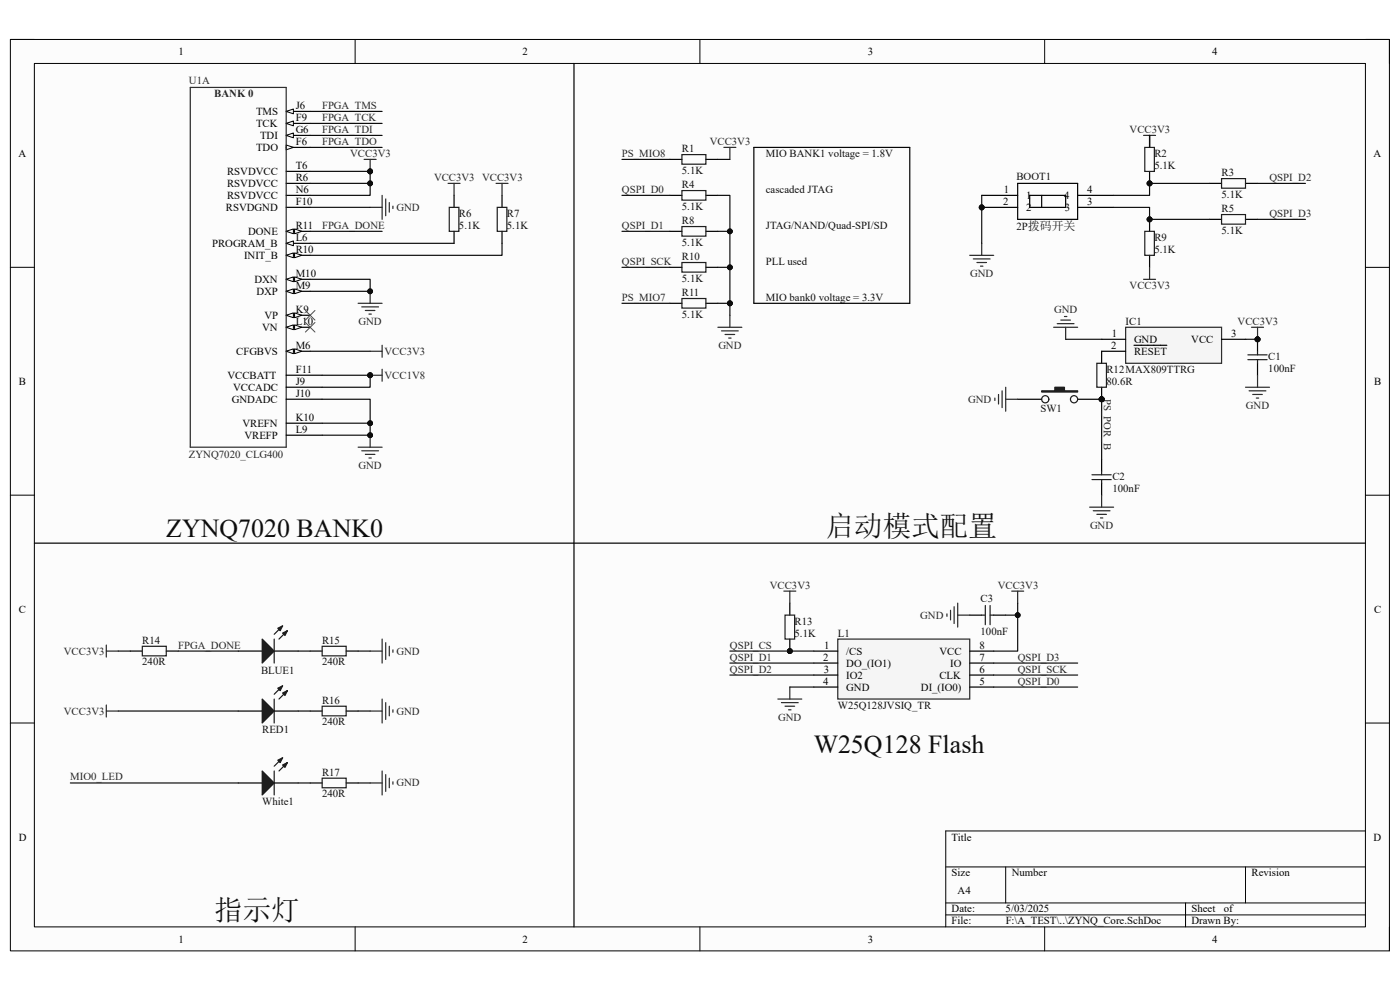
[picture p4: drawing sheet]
<svg xmlns="http://www.w3.org/2000/svg" width="297mm" height="210mm" viewBox="0 0 297 210" stroke-linecap="round" stroke-linejoin="round" font-family="sans-serif">
<path d="M2.2 8.4h292.6v193.3h-292.6z" fill-rule="evenodd" fill="#fcfcfc"/>
<path d="M2.2 8.4h292.6v193.3h-292.6z" fill="none" stroke="#000" stroke-width=".21"/>
<path d="M7.3 13.5h282.4v183.1h-282.4z" fill-rule="evenodd" fill="#fcfcfc"/>
<g fill="none" stroke="#000" stroke-width=".21">
<path d="M2.2 8.4h5.1M7.3 13.5h282.4v183.1h-282.4zM75.3 8.4v5.1M148.5 8.4v5.1M221.6 8.4v5.1M289.7 8.4h5.1v5.1M2.2 56.7h5.1M289.7 56.7h5.1M2.2 105h5.1M289.7 105.1h5.1M2.2 153.4h5.1M289.7 153.4h5.1"/>
<path d="M289.7 176.3h-89.1v20.3M75.3 196.6v5.1M148.5 196.6v5.1M200.6 183.9h89.1M200.6 191.5h89.1M200.6 194.1h89.1M213.4 183.9v7.6M221.6 196.6v5.1M251.5 191.5v5.1M264.2 183.9v7.6M294.8 196.6v5.1"/>
</g>
<path d="M60.7 26.2h5.1" fill="none" stroke="#000" stroke-width=".25"/>
<path d="M60.7 26.2l1.5-.5v1z" fill="#fbfbfb"/>
<path d="M60.7 26.2l1.5-.5v1z" fill="none" stroke="#000" stroke-width=".21"/>
<path d="M60.7 28.7h5.1" fill="none" stroke="#000" stroke-width=".25"/>
<path d="M60.7 28.7l1.5-.5v1z" fill="#fbfbfb"/>
<path d="M60.7 28.7l1.5-.5v1z" fill="none" stroke="#000" stroke-width=".21"/>
<path d="M60.7 23.6h5.1" fill="none" stroke="#000" stroke-width=".25"/>
<path d="M60.7 23.6l1.5-.5v1z" fill="#fbfbfb"/>
<path d="M60.7 23.6l1.5-.5v1z" fill="none" stroke="#000" stroke-width=".21"/>
<path d="M60.7 31.3h5.1" fill="none" stroke="#000" stroke-width=".25"/>
<path d="M60.7 30.8l1.5 .5-1.5 .5z" fill="#fbfbfb"/>
<path d="M60.7 30.8l1.5 .5-1.5 .5z" fill="none" stroke="#000" stroke-width=".21"/>
<path d="M60.7 54.2h5.1" fill="none" stroke="#000" stroke-width=".25"/>
<path d="M60.7 54.2l1.5-.5v1z" fill="#fbfbfb"/>
<path d="M60.7 54.2l1.5-.5v1z" fill="none" stroke="#000" stroke-width=".21"/>
<path d="M62.5 53.7l1.5 .5-1.5 .5z" fill="#fbfbfb"/>
<path d="M62.5 53.7l1.5 .5-1.5 .5z" fill="none" stroke="#000" stroke-width=".21"/>
<path d="M60.7 51.6h5.1" fill="none" stroke="#000" stroke-width=".25"/>
<path d="M60.7 51.6l1.5-.5v1z" fill="#fbfbfb"/>
<path d="M60.7 51.6l1.5-.5v1z" fill="none" stroke="#000" stroke-width=".21"/>
<path d="M60.7 66.9h5.1" fill="none" stroke="#000" stroke-width=".25"/>
<path d="M60.7 66.9l1.5-.5v1z" fill="#fbfbfb"/>
<path d="M60.7 66.9l1.5-.5v1z" fill="none" stroke="#000" stroke-width=".21"/>
<path d="M62.5 66.4l1.5 .5-1.5 .5z" fill="#fbfbfb"/>
<path d="M62.5 66.4l1.5 .5-1.5 .5z" fill="none" stroke="#000" stroke-width=".21"/>
<path d="M60.7 69.4h5.1" fill="none" stroke="#000" stroke-width=".25"/>
<path d="M60.7 69.4l1.5-.5v1z" fill="#fbfbfb"/>
<path d="M60.7 69.4l1.5-.5v1z" fill="none" stroke="#000" stroke-width=".21"/>
<path d="M62.5 68.9l1.5 .5-1.5 .5z" fill="#fbfbfb"/>
<path d="M62.5 68.9l1.5 .5-1.5 .5z" fill="none" stroke="#000" stroke-width=".21"/>
<path d="M60.7 74.5h5.1" fill="none" stroke="#000" stroke-width=".25"/>
<path d="M60.7 74.5l1.5-.5v1z" fill="#fbfbfb"/>
<path d="M60.7 74.5l1.5-.5v1z" fill="none" stroke="#000" stroke-width=".21"/>
<path d="M62.5 74l1.5 .5-1.5 .5z" fill="#fbfbfb"/>
<path d="M62.5 74l1.5 .5-1.5 .5z" fill="none" stroke="#000" stroke-width=".21"/>
<path d="M60.7 49.1h5.1" fill="none" stroke="#000" stroke-width=".25"/>
<path d="M60.7 49.1l1.5-.5v1z" fill="#fbfbfb"/>
<path d="M60.7 49.1l1.5-.5v1z" fill="none" stroke="#000" stroke-width=".21"/>
<path d="M62.5 48.6l1.5 .5-1.5 .5z" fill="#fbfbfb"/>
<path d="M62.5 48.6l1.5 .5-1.5 .5z" fill="none" stroke="#000" stroke-width=".21"/>
<path d="M60.7 59.3h5.1" fill="none" stroke="#000" stroke-width=".25"/>
<path d="M60.7 59.3l1.5-.6v1.1z" fill="#fbfbfb"/>
<path d="M60.7 59.3l1.5-.6v1.1z" fill="none" stroke="#000" stroke-width=".21"/>
<path d="M62.5 58.7l1.5 .6-1.5 .5z" fill="#fbfbfb"/>
<path d="M62.5 58.7l1.5 .6-1.5 .5z" fill="none" stroke="#000" stroke-width=".21"/>
<path d="M60.7 61.8h5.1" fill="none" stroke="#000" stroke-width=".25"/>
<path d="M60.7 61.8l1.5-.5v1z" fill="#fbfbfb"/>
<path d="M60.7 61.8l1.5-.5v1z" fill="none" stroke="#000" stroke-width=".21"/>
<path d="M62.5 61.3l1.5 .5-1.5 .5z" fill="#fbfbfb"/>
<path d="M62.5 61.3l1.5 .5-1.5 .5z" fill="none" stroke="#000" stroke-width=".21"/>
<path d="M60.7 36.4h5.1M60.7 38.9h5.1M60.7 44h5.1M60.7 41.4h5.1M60.7 79.6h7.6M60.7 82.1h7.6M60.7 84.7h7.6M60.7 89.8h7.6M60.7 92.3h7.6" fill="none" stroke="#000" stroke-width=".25"/>
<path d="M40.4 18.5h20.3v76.4h-20.3zM77.3 33.8h2.5M78.5 33.8v2.6" fill="none" stroke="#262626" stroke-width=".25"/>
<circle cx="78.5" cy="36.4" r=".51" fill="#0e0e0e"/>
<circle cx="78.5" cy="36.4" r=".51" fill="none" stroke="#0e0e0e" stroke-width=".21"/>
<path d="M95.1 38.9h2.5M96.3 38.9v2.5M78.5 44h2.6M81.1 41.4v5.1M81.8 42.2v3.6M82.6 43v2M83.4 43.7v.5M76 64.3h5.1M76.7 65.1h3.6M77.5 65.9h2M78.3 66.6h.5M78.5 61.8v2.5" fill="none" stroke="#262626" stroke-width=".25"/>
<path d="M96.3 41.4v2.6M96.3 49.1v2.5M106.5 41.4v2.6M106.5 49.1v2.5" fill="none" stroke="#000" stroke-width=".25"/>
<path d="M95.3 44h2.1v5.1h-2.1zM105.5 44h2v5.1h-2z" fill="none" stroke="#1c1c1c" stroke-width=".25"/>
<circle cx="78.5" cy="61.8" r=".51" fill="#0e0e0e"/>
<circle cx="78.5" cy="61.8" r=".51" fill="none" stroke="#0e0e0e" stroke-width=".21"/>
<path d="M64.8 65.9l2 2M64.8 68.4l2 2M66.8 65.9l-2 2M66.8 68.4l-2 2" fill="none" stroke="#4c4c4c" stroke-width=".21"/>
<path d="M78.5 74.5h2.6M78.5 79.6h2.6M81.1 73.2v2.6M81.1 78.3v2.6" fill="none" stroke="#262626" stroke-width=".25"/>
<circle cx="78.5" cy="79.6" r=".51" fill="#0e0e0e"/>
<circle cx="78.5" cy="79.6" r=".51" fill="none" stroke="#0e0e0e" stroke-width=".21"/>
<path d="M76 94.9h5.1M76.7 95.6h3.6M77.5 96.4h2M78.3 97.2h.5M78.5 92.3v2.6" fill="none" stroke="#262626" stroke-width=".25"/>
<circle cx="78.5" cy="92.3" r=".51" fill="#0e0e0e"/>
<circle cx="78.5" cy="92.3" r=".51" fill="none" stroke="#0e0e0e" stroke-width=".21"/>
<path d="M50.5 138.1h5.1M58.2 138.1h5.1" fill="none" stroke="#000" stroke-width=".25"/>
<path d="M55.6 135.6l2.6 2.5-2.6 2.6z" fill="#1c1c1c"/>
<path d="M55.6 135.6l2.6 2.5-2.6 2.6zM60 132.8l-1.8 1.8M61 133.8l-1.8 1.8" fill="none" stroke="#1c1c1c" stroke-width=".25"/>
<path d="M60 134.3l1-.5-.5 1z" fill="#1c1c1c"/>
<path d="M60 134.3l1-.5-.5 1z" fill="none" stroke="#1c1c1c" stroke-width=".25"/>
<path d="M58.9 133.3l1.1-.5-.6 1z" fill="#1c1c1c"/>
<path d="M30.2 137.1h5.1v2h-5.1zM58.2 135.6v5.1M58.9 133.3l1.1-.5-.6 1zM68.3 137.1h5.1v2h-5.1z" fill="none" stroke="#1c1c1c" stroke-width=".25"/>
<path d="M22.6 138.1h2.5M22.6 136.8v2.6M78.5 138.1h2.6M81.1 135.6v5.1M81.8 136.3v3.6M82.6 137.1v2M83.4 137.9v.5" fill="none" stroke="#262626" stroke-width=".25"/>
<path d="M27.6 138.1h2.6M35.3 138.1h2.5M65.8 138.1h2.5M73.4 138.1h2.6M50.5 150.8h5.1M58.2 150.8h5.1" fill="none" stroke="#000" stroke-width=".25"/>
<path d="M55.6 148.3l2.6 2.5-2.6 2.6z" fill="#1c1c1c"/>
<path d="M55.6 148.3l2.6 2.5-2.6 2.6zM60 145.5l-1.8 1.8M61 146.5l-1.8 1.8" fill="none" stroke="#1c1c1c" stroke-width=".25"/>
<path d="M60 147l1-.5-.5 1z" fill="#1c1c1c"/>
<path d="M60 147l1-.5-.5 1z" fill="none" stroke="#1c1c1c" stroke-width=".25"/>
<path d="M58.9 146l1.1-.5-.6 1z" fill="#1c1c1c"/>
<path d="M58.2 148.3v5.1M58.9 146l1.1-.5-.6 1zM68.3 149.8h5.1v2.1h-5.1z" fill="none" stroke="#1c1c1c" stroke-width=".25"/>
<path d="M65.8 150.8h2.5M73.4 150.8h2.6M50.5 166.1h5.1M58.2 166.1h5.1" fill="none" stroke="#000" stroke-width=".25"/>
<path d="M22.6 149.6v2.5M22.6 150.8h2.5M78.5 150.8h2.6M81.1 148.3v5.1M81.8 149.1v3.5M82.6 149.8v2.1M83.4 150.6v.5" fill="none" stroke="#262626" stroke-width=".25"/>
<path d="M55.6 163.6l2.6 2.5-2.6 2.5z" fill="#1c1c1c"/>
<path d="M55.6 163.6l2.6 2.5-2.6 2.5zM60 160.8l-1.8 1.7M61 161.8l-1.8 1.8" fill="none" stroke="#1c1c1c" stroke-width=".25"/>
<path d="M60 162.3l1-.5-.5 1z" fill="#1c1c1c"/>
<path d="M60 162.3l1-.5-.5 1z" fill="none" stroke="#1c1c1c" stroke-width=".25"/>
<path d="M58.9 161.3l1.1-.5-.6 1z" fill="#1c1c1c"/>
<path d="M58.2 163.6v5M58.9 161.3l1.1-.5-.6 1zM68.3 165.1h5.1v2h-5.1z" fill="none" stroke="#1c1c1c" stroke-width=".25"/>
<path d="M65.8 166.1h2.5M73.4 166.1h2.6" fill="none" stroke="#000" stroke-width=".25"/>
<path d="M78.5 166.1h2.6M81.1 163.6v5M81.8 164.3v3.6M82.6 165.1v2M83.4 165.8v.6" fill="none" stroke="#262626" stroke-width=".25"/>
<circle cx="208.3" cy="44" r=".51" fill="#0e0e0e"/>
<circle cx="208.3" cy="44" r=".51" fill="none" stroke="#0e0e0e" stroke-width=".21"/>
<path d="M208.3 41.4h7.6M208.3 44h7.6" fill="none" stroke="#000" stroke-width=".25"/>
<circle cx="208.3" cy="44" r=".51" fill="#0e0e0e"/>
<circle cx="208.3" cy="44" r=".51" fill="none" stroke="#0e0e0e" stroke-width=".21"/>
<path d="M215.9 38.9h12.7v7.6h-12.7zM218.5 41.4h7.6v2.6h-7.6zM221 41.4v2.6M228.6 44h7.7M228.6 41.4h7.7" fill="none" stroke="#000" stroke-width=".25"/>
<path d="M205.7 54.2h5.1M206.5 54.9h3.5M207.3 55.7h2M208 56.5h.5M208.3 51.6v2.6" fill="none" stroke="#262626" stroke-width=".25"/>
<circle cx="243.9" cy="38.9" r=".51" fill="#0e0e0e"/>
<circle cx="243.9" cy="38.9" r=".51" fill="none" stroke="#0e0e0e" stroke-width=".21"/>
<path d="M243.9 28.7v2.6M243.9 36.4v2.5" fill="none" stroke="#000" stroke-width=".25"/>
<circle cx="243.9" cy="38.9" r=".51" fill="#0e0e0e"/>
<circle cx="243.9" cy="38.9" r=".51" fill="none" stroke="#0e0e0e" stroke-width=".21"/>
<path d="M144.7 32.8h5.1v2h-5.1zM242.9 31.3h2v5.1h-2zM259.2 37.9h5v2h-5zM144.7 40.4h5.1v2.1h-5.1zM144.7 48.1h5.1v2h-5.1zM144.7 55.7h5.1v2h-5.1zM259.2 45.5h5v2.1h-5zM144.7 63.3h5.1v2.1h-5.1z" fill="none" stroke="#1c1c1c" stroke-width=".25"/>
<g fill="none" stroke="#000" stroke-width=".25">
<path d="M121.8 13.5v183.1M142.1 33.8h2.6M149.8 33.8h2.5M159.9 31.3v33M159.9 31.3h33.1v33h-33.1M256.6 38.9h2.6M264.2 38.9h2.6M142.1 41.4h2.6M142.1 49.1h2.6M142.1 56.7h2.6M149.8 41.4h2.5M149.8 49.1h2.5"/>
<path d="M149.8 56.7h2.5M256.6 46.5h2.6M264.2 46.5h2.6M142.1 64.3h2.6M149.8 64.3h2.5M7.3 115.2h282.4"/>
</g>
<path d="M153.6 31.3h2.5M154.8 31.3v2.5M242.6 28.7h2.6M243.9 28.7v2.6M152.3 69.4h5.1M153.1 70.2h3.5M153.8 71h2.1M154.6 71.7h.5M154.8 66.9v2.5" fill="none" stroke="#262626" stroke-width=".25"/>
<circle cx="243.9" cy="46.5" r=".51" fill="#0e0e0e"/>
<circle cx="243.9" cy="46.5" r=".51" fill="none" stroke="#0e0e0e" stroke-width=".21"/>
<path d="M243.9 46.5v2.6" fill="none" stroke="#000" stroke-width=".25"/>
<circle cx="243.9" cy="46.5" r=".51" fill="#0e0e0e"/>
<circle cx="243.9" cy="46.5" r=".51" fill="none" stroke="#0e0e0e" stroke-width=".21"/>
<path d="M243.9 54.2v2.5" fill="none" stroke="#000" stroke-width=".25"/>
<path d="M242.9 49.1h2v5.1h-2z" fill="none" stroke="#1c1c1c" stroke-width=".25"/>
<path d="M105.2 38.9h2.6M106.5 38.9v2.5M242.6 59.3h2.6M243.9 56.7v2.6" fill="none" stroke="#262626" stroke-width=".25"/>
<circle cx="167.6" cy="138.1" r=".51" fill="#0e0e0e"/>
<circle cx="167.6" cy="138.1" r=".51" fill="none" stroke="#0e0e0e" stroke-width=".21"/>
<path d="M167.6 135.6v2.5" fill="none" stroke="#000" stroke-width=".25"/>
<circle cx="167.6" cy="138.1" r=".51" fill="#0e0e0e"/>
<circle cx="167.6" cy="138.1" r=".51" fill="none" stroke="#0e0e0e" stroke-width=".21"/>
<path d="M167.6 127.9v2.6M205.7 130.5h2.6M210.8 130.5h2.6" fill="none" stroke="#000" stroke-width=".25"/>
<path d="M166.5 130.5h2.1v5.1h-2.1zM208.3 130.5h.7M209 128.4v4.1M210 128.4v4.1M210 130.5h.8" fill="none" stroke="#1c1c1c" stroke-width=".25"/>
<g fill="none" stroke="#262626" stroke-width=".25">
<path d="M166.3 125.4h2.5M167.6 125.4v2.5M200.9 130.2v.5M201.7 129.5v2M202.4 128.7v3.6M203.2 127.9v5.1M203.2 130.5h2.5M214.6 125.4h2.6M215.9 125.4v2.5M165 148.3h5.1M165.8 149.1h3.5M166.5 149.8h2.1"/>
<path d="M167.3 150.6h.5M167.6 145.7v2.6"/>
</g>
<path d="M65.8 36.4h12.7" fill="none" stroke="#0e0e0e" stroke-width=".25"/>
<circle cx="78.5" cy="36.4" r=".51" fill="#0e0e0e"/>
<circle cx="78.5" cy="36.4" r=".51" fill="none" stroke="#0e0e0e" stroke-width=".21"/>
<path d="M65.8 44h12.7M106.5 51.6v2.6h-40.7M65.8 74.5h12.7M68.3 79.6h10.2" fill="none" stroke="#0e0e0e" stroke-width=".25"/>
<circle cx="78.5" cy="79.6" r=".51" fill="#0e0e0e"/>
<circle cx="78.5" cy="79.6" r=".51" fill="none" stroke="#0e0e0e" stroke-width=".21"/>
<path d="M68.3 89.8h10.2" fill="none" stroke="#0e0e0e" stroke-width=".25"/>
<circle cx="78.5" cy="89.8" r=".51" fill="#0e0e0e"/>
<circle cx="78.5" cy="89.8" r=".51" fill="none" stroke="#0e0e0e" stroke-width=".21"/>
<path d="M208.3 41.4v10.2M25.1 138.1h2.5M37.8 138.1h12.7M63.3 138.1h2.5M76 138.1h2.5M25.1 150.8h25.4M63.3 150.8h2.5M76 150.8h2.5M14.9 166.1h35.6M63.3 166.1h2.5M76 166.1h2.5" fill="none" stroke="#0e0e0e" stroke-width=".25"/>
<circle cx="208.3" cy="44" r=".51" fill="#0e0e0e"/>
<circle cx="208.3" cy="44" r=".51" fill="none" stroke="#0e0e0e" stroke-width=".21"/>
<path d="M131.9 33.8h10.2M152.3 33.8h2.5M243.9 28.7v2.6M266.8 38.9h10.2M131.9 41.4h10.2M131.9 49.1h10.2M152.3 49.1h2.5M266.8 46.5h10.2" fill="none" stroke="#0e0e0e" stroke-width=".25"/>
<circle cx="154.8" cy="49.1" r=".51" fill="#0e0e0e"/>
<circle cx="154.8" cy="49.1" r=".51" fill="none" stroke="#0e0e0e" stroke-width=".21"/>
<path d="M131.9 56.7h10.2M152.3 56.7h2.5" fill="none" stroke="#0e0e0e" stroke-width=".25"/>
<circle cx="154.8" cy="56.7" r=".51" fill="#0e0e0e"/>
<circle cx="154.8" cy="56.7" r=".51" fill="none" stroke="#0e0e0e" stroke-width=".21"/>
<path d="M152.3 64.3h2.5" fill="none" stroke="#0e0e0e" stroke-width=".25"/>
<circle cx="154.8" cy="64.3" r=".51" fill="#0e0e0e"/>
<circle cx="154.8" cy="64.3" r=".51" fill="none" stroke="#0e0e0e" stroke-width=".21"/>
<path d="M131.9 64.3h10.2M154.8 64.3v2.6" fill="none" stroke="#0e0e0e" stroke-width=".25"/>
<circle cx="154.8" cy="64.3" r=".51" fill="#0e0e0e"/>
<circle cx="154.8" cy="64.3" r=".51" fill="none" stroke="#0e0e0e" stroke-width=".21"/>
<path d="M65.8 23.6h15.3M65.8 26.2h15.3M65.8 28.7h15.3M65.8 31.3h15.3M152.3 41.4h2.5v22.9" fill="none" stroke="#0e0e0e" stroke-width=".25"/>
<circle cx="154.8" cy="64.3" r=".51" fill="#0e0e0e"/>
<circle cx="154.8" cy="64.3" r=".51" fill="none" stroke="#0e0e0e" stroke-width=".21"/>
<circle cx="154.8" cy="56.7" r=".51" fill="#0e0e0e"/>
<circle cx="154.8" cy="56.7" r=".51" fill="none" stroke="#0e0e0e" stroke-width=".21"/>
<circle cx="154.8" cy="49.1" r=".51" fill="#0e0e0e"/>
<circle cx="154.8" cy="49.1" r=".51" fill="none" stroke="#0e0e0e" stroke-width=".21"/>
<path d="M256.6 38.9h-12.7v2.5h-7.6" fill="none" stroke="#0e0e0e" stroke-width=".25"/>
<circle cx="243.9" cy="38.9" r=".51" fill="#0e0e0e"/>
<circle cx="243.9" cy="38.9" r=".51" fill="none" stroke="#0e0e0e" stroke-width=".21"/>
<path d="M236.3 44h7.6v2.5h12.7" fill="none" stroke="#0e0e0e" stroke-width=".25"/>
<circle cx="243.9" cy="46.5" r=".51" fill="#0e0e0e"/>
<circle cx="243.9" cy="46.5" r=".51" fill="none" stroke="#0e0e0e" stroke-width=".21"/>
<path d="M65.8 59.3h12.7v2.5h-12.7M65.8 49.1h15.3" fill="none" stroke="#0e0e0e" stroke-width=".25"/>
<circle cx="78.5" cy="61.8" r=".51" fill="#0e0e0e"/>
<circle cx="78.5" cy="61.8" r=".51" fill="none" stroke="#0e0e0e" stroke-width=".21"/>
<path d="M154.8 138.1h17.9" fill="none" stroke="#0e0e0e" stroke-width=".25"/>
<circle cx="167.6" cy="138.1" r=".51" fill="#0e0e0e"/>
<circle cx="167.6" cy="138.1" r=".51" fill="none" stroke="#0e0e0e" stroke-width=".21"/>
<path d="M78.5 79.6v2.5h-10.2M154.8 140.7h17.9M154.8 143.2h17.9M167.6 145.7h5.1M210.8 140.7h17.8M210.8 143.2h17.8M210.8 145.8h17.8" fill="none" stroke="#0e0e0e" stroke-width=".25"/>
<circle cx="78.5" cy="79.6" r=".51" fill="#0e0e0e"/>
<circle cx="78.5" cy="79.6" r=".51" fill="none" stroke="#0e0e0e" stroke-width=".21"/>
<path d="M78.5 36.4v2.5" fill="none" stroke="#0e0e0e" stroke-width=".25"/>
<circle cx="78.5" cy="38.9" r=".51" fill="#0e0e0e"/>
<circle cx="78.5" cy="38.9" r=".51" fill="none" stroke="#0e0e0e" stroke-width=".21"/>
<circle cx="78.5" cy="36.4" r=".51" fill="#0e0e0e"/>
<circle cx="78.5" cy="36.4" r=".51" fill="none" stroke="#0e0e0e" stroke-width=".21"/>
<path d="M65.8 38.9h12.7v2.5h-12.7" fill="none" stroke="#0e0e0e" stroke-width=".25"/>
<circle cx="78.5" cy="38.9" r=".51" fill="#0e0e0e"/>
<circle cx="78.5" cy="38.9" r=".51" fill="none" stroke="#0e0e0e" stroke-width=".21"/>
<path d="M65.8 51.6h30.5M68.3 84.7h10.2v7.6h-10.2" fill="none" stroke="#0e0e0e" stroke-width=".25"/>
<circle cx="78.5" cy="92.3" r=".51" fill="#0e0e0e"/>
<circle cx="78.5" cy="92.3" r=".51" fill="none" stroke="#0e0e0e" stroke-width=".21"/>
<circle cx="78.5" cy="89.8" r=".51" fill="#0e0e0e"/>
<circle cx="78.5" cy="89.8" r=".51" fill="none" stroke="#0e0e0e" stroke-width=".21"/>
<path d="M213.4 130.5h2.5" fill="none" stroke="#0e0e0e" stroke-width=".25"/>
<circle cx="215.9" cy="130.5" r=".51" fill="#0e0e0e"/>
<circle cx="215.9" cy="130.5" r=".51" fill="none" stroke="#0e0e0e" stroke-width=".21"/>
<path d="M238.8 69.4h20.4v7.7h-20.4z" fill-rule="evenodd" fill="#f5f5f5"/>
<path d="M223.5 69.4h5.1M224.3 68.7h3.6M225.1 67.9h2M225.8 67.1h.5M226.1 69.4v2.6M238.8 69.4h20.4v7.7h-20.4zM265.5 69.4h2.6M266.8 69.4v2.6" fill="none" stroke="#262626" stroke-width=".25"/>
<path d="M233.7 72h5.1M233.7 74.5h5.1M240.6 73.2h6.9M259.2 72h5" fill="none" stroke="#000" stroke-width=".25"/>
<circle cx="266.8" cy="72" r=".51" fill="#0e0e0e"/>
<circle cx="266.8" cy="72" r=".51" fill="none" stroke="#0e0e0e" stroke-width=".21"/>
<circle cx="266.8" cy="72" r=".51" fill="#0e0e0e"/>
<circle cx="266.8" cy="72" r=".51" fill="none" stroke="#0e0e0e" stroke-width=".21"/>
<path d="M266.8 72v2.5M266.8 77.1v2.5" fill="none" stroke="#000" stroke-width=".25"/>
<circle cx="266.8" cy="72" r=".51" fill="#0e0e0e"/>
<circle cx="266.8" cy="72" r=".51" fill="none" stroke="#0e0e0e" stroke-width=".21"/>
<path d="M264.7 75.3h4.1M264.7 76.3h4.1M266.8 74.5v.8M266.8 76.3v.8" fill="none" stroke="#1c1c1c" stroke-width=".25"/>
<path d="M266.8 79.6v2.5M264.2 82.1h5.1M265 82.9h3.6M265.8 83.7h2M266.5 84.4h.5" fill="none" stroke="#262626" stroke-width=".25"/>
<circle cx="233.7" cy="84.7" r=".51" fill="#0e0e0e"/>
<circle cx="233.7" cy="84.7" r=".51" fill="none" stroke="#0e0e0e" stroke-width=".21"/>
<path d="M233.7 82.1v2.6" fill="none" stroke="#000" stroke-width=".25"/>
<circle cx="233.7" cy="84.7" r=".51" fill="#0e0e0e"/>
<circle cx="233.7" cy="84.7" r=".51" fill="none" stroke="#0e0e0e" stroke-width=".21"/>
<path d="M233.7 74.5v2.6" fill="none" stroke="#000" stroke-width=".25"/>
<path d="M232.7 77.1h2v5h-2z" fill="none" stroke="#1c1c1c" stroke-width=".25"/>
<circle cx="233.7" cy="84.7" r=".51" fill="#0e0e0e"/>
<circle cx="233.7" cy="84.7" r=".51" fill="none" stroke="#0e0e0e" stroke-width=".21"/>
<path d="M215.9 84.7h5.1M228.6 84.7h5.1" fill="none" stroke="#000" stroke-width=".25"/>
<circle cx="233.7" cy="84.7" r=".51" fill="#0e0e0e"/>
<circle cx="233.7" cy="84.7" r=".51" fill="none" stroke="#0e0e0e" stroke-width=".21"/>
<path d="M221 82.9h2.8v-.8h2v.8h2.8v.3h-7.6z" fill-rule="evenodd" fill="#1c1c1c"/>
<g fill="none" stroke="#1c1c1c" stroke-width=".25">
<path d="M221 82.9h2.8v-.8h2v.8h2.8v.3h-7.6zM233.7 100v.7M231.7 100.7h4M231.7 101.7h4M233.7 101.7v.8"/>
<circle cx="221.8" cy="84.7" r=".76"/>
<circle cx="227.9" cy="84.7" r=".76"/>
</g>
<path d="M233.7 97.4v2.6M233.7 102.5v2.6" fill="none" stroke="#000" stroke-width=".25"/>
<path d="M211.1 84.4v.6M211.8 83.7v2M212.6 82.9v3.6M213.4 82.1v5.1M213.4 84.7h2.5M231.2 107.6h5.1M231.9 108.4h3.6M232.7 109.1h2M233.5 109.9h.5M233.7 105.1v2.5" fill="none" stroke="#262626" stroke-width=".25"/>
<path d="M233.7 84.7v12.7" fill="none" stroke="#0e0e0e" stroke-width=".25"/>
<circle cx="233.7" cy="84.7" r=".51" fill="#0e0e0e"/>
<circle cx="233.7" cy="84.7" r=".51" fill="none" stroke="#0e0e0e" stroke-width=".21"/>
<circle cx="233.7" cy="84.7" r=".51" fill="#0e0e0e"/>
<circle cx="233.7" cy="84.7" r=".51" fill="none" stroke="#0e0e0e" stroke-width=".21"/>
<path d="M264.2 72h2.6" fill="none" stroke="#0e0e0e" stroke-width=".25"/>
<circle cx="266.8" cy="72" r=".51" fill="#0e0e0e"/>
<circle cx="266.8" cy="72" r=".51" fill="none" stroke="#0e0e0e" stroke-width=".21"/>
<path d="M226.1 72h7.6" fill="none" stroke="#0e0e0e" stroke-width=".25"/>
<path d="M177.7 135.6h28v12.7h-28z" fill-rule="evenodd" fill="#f5f5f5"/>
<path d="M177.7 135.6h28v12.7h-28z" fill="none" stroke="#262626" stroke-width=".25"/>
<path d="M172.7 138.1h5M205.7 138.1h5.1M172.7 140.7h5M172.7 143.2h5M172.7 145.8h5M205.7 140.7h5.1M205.7 143.2h5.1M205.7 145.8h5.1" fill="none" stroke="#000" stroke-width=".25"/>
<path d="M215.9 127.9v10.2h-5.1" fill="none" stroke="#0e0e0e" stroke-width=".25"/>
<circle cx="215.9" cy="130.5" r=".51" fill="#0e0e0e"/>
<circle cx="215.9" cy="130.5" r=".51" fill="none" stroke="#0e0e0e" stroke-width=".21"/>
<g font-size="6.1" fill="#0e0e0e">
<text x="175.2" y="113.8">启动模式配置</text>
<text x="45.5" y="195.2">指示灯</text>
</g>
<g font-size="5.5" fill="#0e0e0e">
<text x="35.3" y="114">ZYNQ7020 BANK0</text>
<text x="172.6" y="159.8">W25Q128 Flash</text>
</g>
<g font-size="2.3">
<text x="37.9" y="11.7">1</text>
<text x="110.9" y="11.7">2</text>
<text x="184.1" y="11.7">3</text>
<text x="257.1" y="11.7">4</text>
<text x="62.7" y="23.1">J6</text>
<text x="54.3" y="26.9">TCK</text>
<text x="54.3" y="24.4">TMS</text>
<text x="55.2" y="29.5">TDI</text>
<text x="62.7" y="25.7">F9</text>
<text x="62.7" y="28.2">G6</text>
<text x="3.9" y="33.3">A</text>
<text x="54.3" y="32">TDO</text>
<text x="62.7" y="30.7">F6</text>
<text x="62.7" y="35.9">T6</text>
<text x="291.4" y="33.3">A</text>
<text x="48.2" y="37.1">RSVDVCC</text>
<text x="48.2" y="39.7">RSVDVCC</text>
<text x="62.7" y="38.4">R6</text>
<text x="62.7" y="40.9">N6</text>
<text x="213" y="40.9">1</text>
<text x="230.6" y="40.9">4</text>
<text x="47.9" y="44.7">RSVDGND</text>
<text x="48.2" y="42.2">RSVDVCC</text>
<text x="62.7" y="43.5">F10</text>
<text x="212.8" y="43.5">2</text>
<text x="217.7" y="42.2">1</text>
<text x="217.7" y="44.7">2</text>
<text x="225.8" y="42.2">4</text>
<text x="225.9" y="44.7">3</text>
<text x="230.6" y="43.5">3</text>
<text x="45" y="52.4">PROGRAM_B</text>
<text x="52.6" y="49.8">DONE</text>
<text x="62.7" y="53.6">R10</text>
<text x="62.7" y="51.1">L6</text>
<text x="62.7" y="48.6">R11</text>
<text x="51.8" y="54.9">INIT_B</text>
<text x="54" y="60">DXN</text>
<text x="62.7" y="58.7">M10</text>
<text x="54.4" y="62.6">DXP</text>
<text x="62.7" y="61.3">M9</text>
<text x="55.6" y="70.2">VN</text>
<text x="56.1" y="67.6">VP</text>
<text x="62.7" y="66.4">K9</text>
<text x="62.7" y="68.9">L10</text>
<text x="235.9" y="71.5">1</text>
<text x="261.2" y="71.5">3</text>
<text x="50.1" y="75.3">CFGBVS</text>
<text x="62.7" y="74">M6</text>
<text x="235.7" y="74">2</text>
<text x="240.6" y="72.7">GND</text>
<text x="240.6" y="75.3">RESET</text>
<text x="252.7" y="72.7">VCC</text>
<text x="4" y="81.6">B</text>
<text x="48.3" y="80.3">VCCBATT</text>
<text x="49.4" y="82.9">VCCADC</text>
<text x="62.7" y="79.1">F11</text>
<text x="62.7" y="81.6">J9</text>
<text x="291.5" y="81.6">B</text>
<text x="49.2" y="85.4">GNDADC</text>
<text x="62.7" y="84.2">J10</text>
<text x="62.7" y="89.3">K10</text>
<text x="51.4" y="90.6">VREFN</text>
<text x="51.9" y="93.1">VREFP</text>
<text x="62.7" y="91.8">L9</text>
<text x="4" y="130">C</text>
<text x="291.5" y="130">C</text>
<text x="174.8" y="137.6">1</text>
<text x="207.8" y="137.6">8</text>
<text x="174.7" y="140.1">2</text>
<text x="174.8" y="142.7">3</text>
<text x="179.5" y="138.9">/CS</text>
<text x="179.5" y="141.4">DO_(IO1)</text>
<text x="179.5" y="144">IO2</text>
<text x="199.3" y="138.9">VCC</text>
<text x="199.3" y="144">CLK</text>
<text x="201.6" y="141.4">IO</text>
<text x="207.8" y="140.1">7</text>
<text x="207.8" y="142.7">6</text>
<text x="174.6" y="145.2">4</text>
<text x="179.5" y="146.5">GND</text>
<text x="195.4" y="146.5">DI_(IO0)</text>
<text x="207.8" y="145.2">5</text>
<text x="4" y="178.3">D</text>
<text x="201.9" y="178.3">Title</text>
<text x="291.4" y="178.3">D</text>
<text x="201.9" y="185.9">Size</text>
<text x="214.6" y="185.9">Number</text>
<text x="265.5" y="185.9">Revision</text>
<text x="203.2" y="189.7">A4</text>
<text x="201.9" y="193.5">Date:</text>
<text x="201.9" y="196.1">File:</text>
<text x="213.3" y="193.5">5/03/2025</text>
<text x="213.4" y="196.1">F:\A_TEST\..\ZYNQ_Core.SchDoc</text>
<text x="252.8" y="193.5">Sheet</text>
<text x="252.8" y="196.1">Drawn By:</text>
<text x="259.6" y="193.5">of</text>
<text x="37.9" y="199.9">1</text>
<text x="110.9" y="199.9">2</text>
<text x="184.1" y="199.9">3</text>
<text x="257.1" y="199.9">4</text>
</g>
<g font-size="2.3" fill="#262626">
<text x="40.1" y="17.8">U1A</text>
<text x="45.5" y="20.6">BANK 0</text>
<text x="68.3" y="23.1">FPGA_TMS</text>
<text x="68.3" y="25.7">FPGA_TCK</text>
<text x="68.3" y="28.2">FPGA_TDI</text>
<text x="239.6" y="28.2">VCC3V3</text>
<text x="68.3" y="30.7">FPGA_TDO</text>
<text x="74.3" y="33.3">VCC3V3</text>
<text x="132" y="33.3">PS_MIO8</text>
<text x="150.6" y="30.7">VCC3V3</text>
<text x="92.1" y="38.4">VCC3V3 VCC3V3</text>
<text x="132" y="40.9">QSPI_D0</text>
<text x="269.3" y="38.4">QSPI_D2</text>
<text x="84.1" y="44.7">GND</text>
<text x="269.3" y="46">QSPI_D3</text>
<text x="68.3" y="48.6">FPGA_DONE</text>
<text x="132" y="48.6">QSPI_D1</text>
<text x="132" y="56.2">QSPI_SCK</text>
<text x="205.8" y="58.7">GND</text>
<text x="132" y="63.8">PS_MIO7</text>
<text x="239.6" y="61.3">VCC3V3</text>
<text x="76.1" y="68.9">GND</text>
<text x="223.6" y="66.4">GND</text>
<text x="262.6" y="68.9">VCC3V3</text>
<text x="81.6" y="75.3">VCC3V3</text>
<text x="152.4" y="74">GND</text>
<text x="81.6" y="80.3">VCC1V8</text>
<text x="205.4" y="85.4">GND</text>
<text x="234.2" y="84.7" transform="rotate(90 234.2 84.7)">PS_POR_B</text>
<text x="264.3" y="86.7">GND</text>
<text x="40.1" y="97.2">ZYNQ7020_CLG400</text>
<text x="76.1" y="99.4">GND</text>
<text x="231.3" y="112.1">GND</text>
<text x="163.3" y="124.9">VCC3V3</text>
<text x="211.7" y="124.9">VCC3V3</text>
<text x="195.2" y="131.2">GND</text>
<text x="37.8" y="137.6">FPGA_DONE</text>
<text x="154.9" y="137.6">QSPI_CS</text>
<text x="13.5" y="138.9">VCC3V3</text>
<text x="84.1" y="138.9">GND</text>
<text x="154.9" y="140.1">QSPI_D1</text>
<text x="154.9" y="142.7">QSPI_D2</text>
<text x="215.9" y="140.1">QSPI_D3</text>
<text x="215.9" y="142.7">QSPI_SCK</text>
<text x="215.9" y="145.2">QSPI_D0</text>
<text x="13.5" y="151.6">VCC3V3</text>
<text x="84.1" y="151.6">GND</text>
<text x="165.1" y="152.9">GND</text>
<text x="14.9" y="165.6">MIO0_LED</text>
<text x="84.1" y="166.8">GND</text>
</g>
<g font-size="2.3" fill="#0e0e0e">
<text x="144.7" y="32.3">R1</text>
<text x="162.5" y="33.3">MIO BANK1 voltage = 1.8V</text>
<text x="244.9" y="35.9">5.1K</text>
<text x="244.9" y="33.3">R2</text>
<text x="144.7" y="36.9">5.1K</text>
<text x="144.7" y="39.9">R4</text>
<text x="162.5" y="40.9">cascaded JTAG</text>
<text x="215.6" y="38.1">BOOT1</text>
<text x="259.2" y="42">5.1K</text>
<text x="259.2" y="37.4">R3</text>
<text x="97.4" y="46">R6</text>
<text x="107.5" y="46">R7</text>
<text x="144.7" y="44.5">5.1K</text>
<text x="144.7" y="47.5">R8</text>
<text x="259.2" y="45">R5</text>
<text x="97.4" y="48.6">5.1K</text>
<text x="107.5" y="48.6">5.1K</text>
<text x="144.7" y="52.1">5.1K</text>
<text x="162.5" y="48.6">JTAG/NAND/Quad-SPI/SD</text>
<text x="215.6" y="48.8">2P拨码开关</text>
<text x="244.9" y="53.6">5.1K</text>
<text x="244.9" y="51.1">R9</text>
<text x="259.2" y="49.6">5.1K</text>
<text x="144.7" y="59.7">5.1K</text>
<text x="144.7" y="55.2">R10</text>
<text x="162.5" y="56.2">PLL used</text>
<text x="144.7" y="62.8">R11</text>
<text x="162.5" y="63.8">MIO bank0 voltage = 3.3V</text>
<text x="144.7" y="67.4">5.1K</text>
<text x="238.8" y="68.9">IC1</text>
<text x="269.1" y="76.3">C1</text>
<text x="234.7" y="81.6">80.6R</text>
<text x="234.7" y="79.1">R12MAX809TTRG</text>
<text x="269.1" y="78.8">100nF</text>
<text x="220.7" y="87.5">SW1</text>
<text x="236" y="101.7">C2</text>
<text x="236" y="104.3">100nF</text>
<text x="208" y="127.7">C3</text>
<text x="30.2" y="136.6">R14</text>
<text x="68.3" y="136.6">R15</text>
<text x="168.6" y="135">5.1K</text>
<text x="168.6" y="132.5">R13</text>
<text x="177.8" y="135">L1</text>
<text x="208" y="134.8">100nF</text>
<text x="30.2" y="141.1">240R</text>
<text x="55.4" y="143">BLUE1</text>
<text x="68.3" y="141.1">240R</text>
<text x="68.3" y="149.3">R16</text>
<text x="55.6" y="155.4">RED1</text>
<text x="68.3" y="153.9">240R</text>
<text x="177.8" y="150.3">W25Q128JVSIQ_TR</text>
<text x="68.3" y="164.5">R17</text>
<text x="55.6" y="170.7">White1</text>
<text x="68.3" y="169.1">240R</text>
</g>
</svg>
